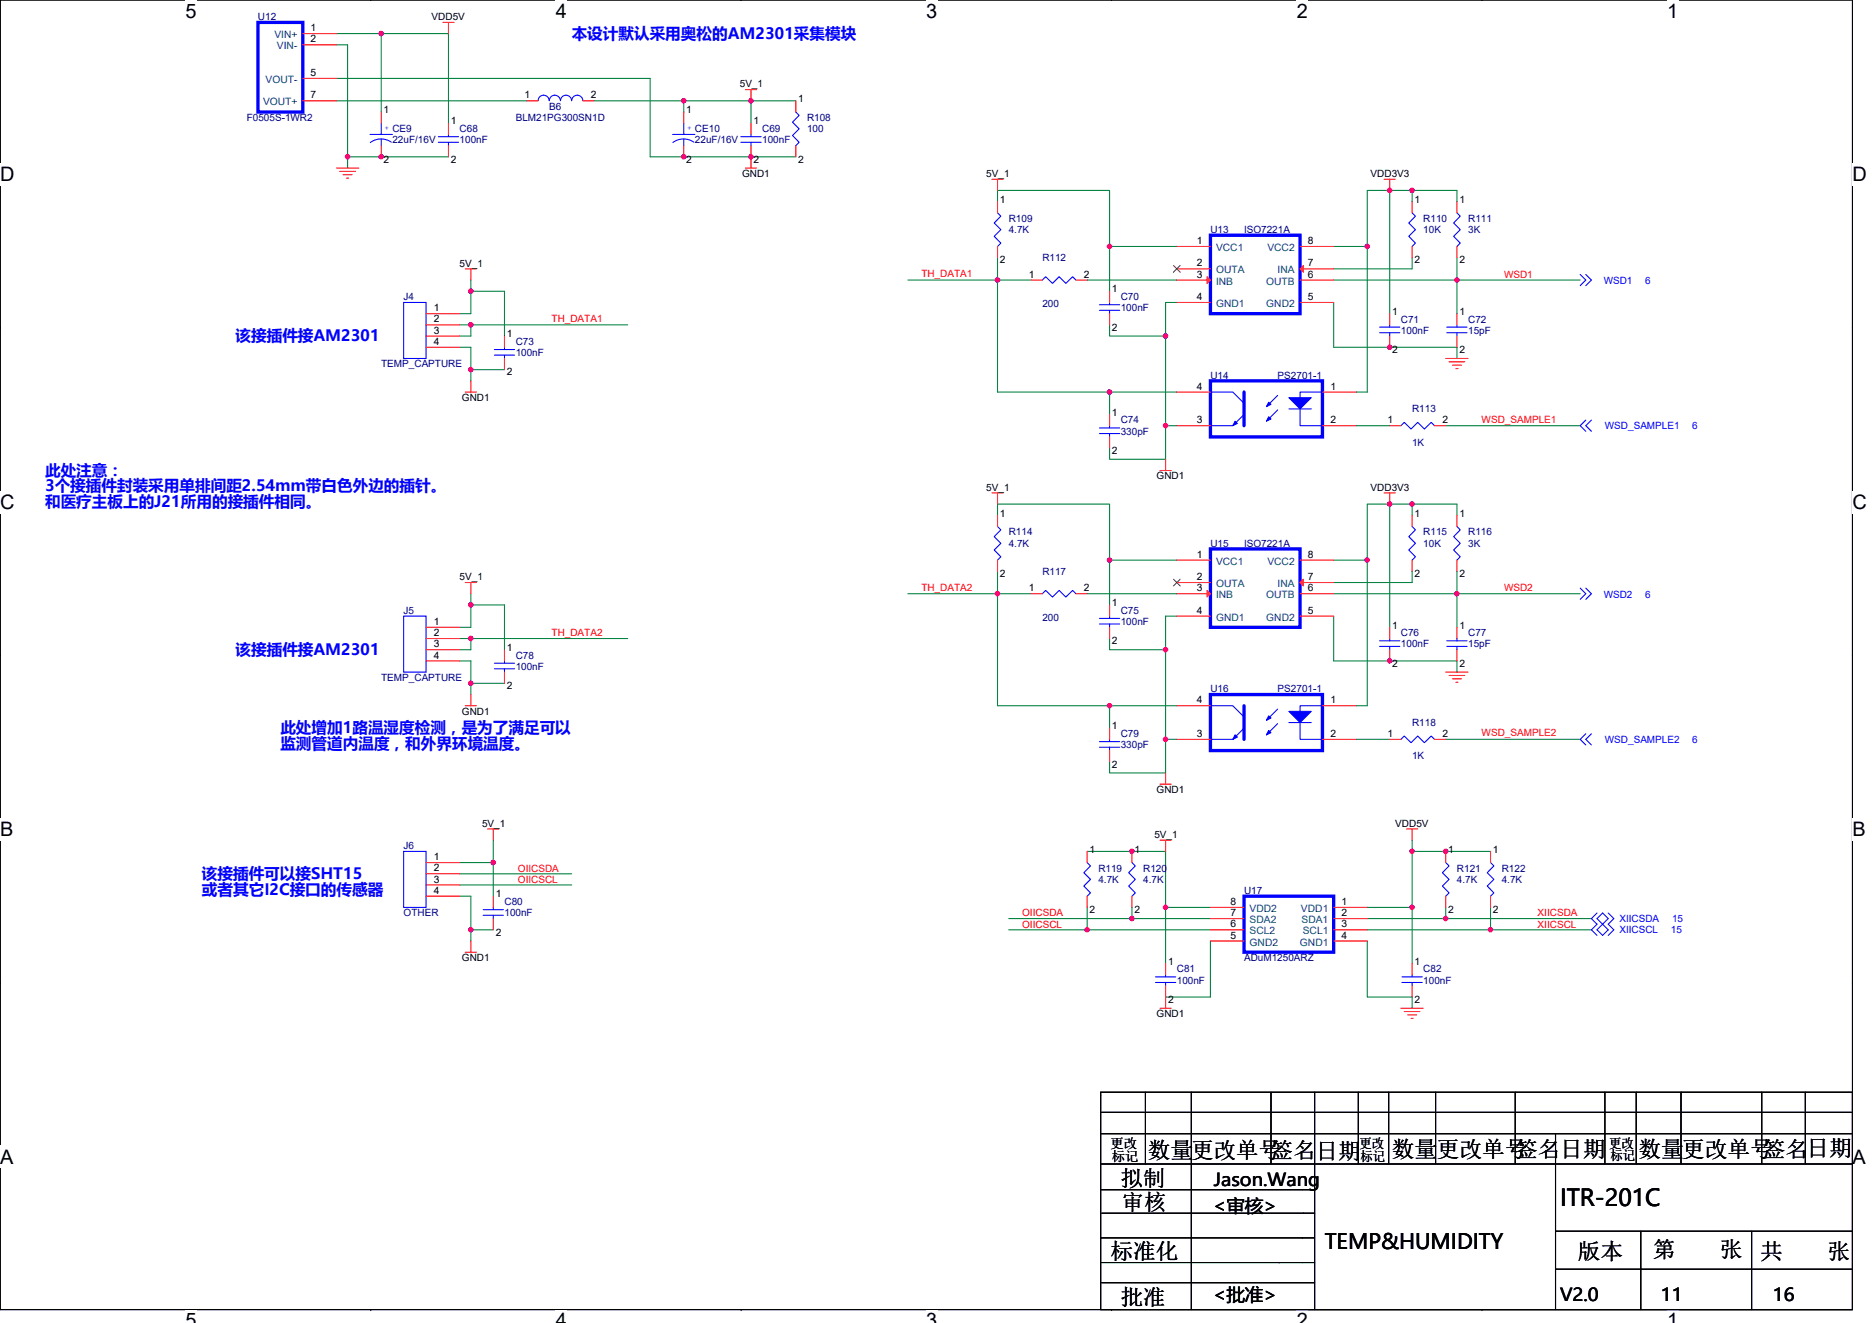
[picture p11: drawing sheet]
<svg xmlns="http://www.w3.org/2000/svg" width="297mm" height="210mm" viewBox="0 0 297 210" stroke-linecap="round" stroke-linejoin="round" font-family="sans-serif">
<path d="M0 0h293.9v207.9h-293.9z" fill="none" stroke="#000" stroke-width=".17"/>
<g fill="#fff">
<path d="M29.4 0h1.8v3.5h-1.8z"/>
<path d="M29.4 207.9h1.8v2h-1.8z"/>
</g>
<path d="M58.8 0h.1M58.8 207.9h.1" fill="none" stroke="#000" stroke-width=".17"/>
<g fill="#fff">
<path d="M88.2 0h1.8v3.5h-1.8z"/>
<path d="M88.2 207.9h1.8v2h-1.8z"/>
</g>
<path d="M117.6 0h.1M117.6 207.9h.1" fill="none" stroke="#000" stroke-width=".17"/>
<g fill="#fff">
<path d="M147 0h1.7v3.5h-1.7z"/>
<path d="M147 207.9h1.7v2h-1.7z"/>
</g>
<path d="M176.4 0h.1M176.4 207.9h.1" fill="none" stroke="#000" stroke-width=".17"/>
<g fill="#fff">
<path d="M205.8 0h1.7v3.5h-1.7z"/>
<path d="M205.8 207.9h1.7v2h-1.7z"/>
</g>
<path d="M235.2 0h.1M235.2 207.9h.1" fill="none" stroke="#000" stroke-width=".17"/>
<g fill="#fff">
<path d="M264.5 0h1.8v3.5h-1.8z"/>
<path d="M264.5 207.9h1.8v2h-1.8z"/>
<path d="M0 26h2.3v3.5h-2.3z"/>
<path d="M293.9 26h2.3v3.5h-2.3z"/>
<path d="M0 77.9h2.3v3.5h-2.3z"/>
<path d="M293.9 77.9h2.3v3.5h-2.3z"/>
</g>
<path d="M0 52h.1M293.9 52h.1" fill="none" stroke="#000" stroke-width=".17"/>
<g fill="#fff">
<path d="M0 129.9h2.1v3.5h-2.1z"/>
<path d="M293.9 129.9h2.1v3.5h-2.1z"/>
</g>
<path d="M0 103.9h.1M293.9 103.9h.1" fill="none" stroke="#000" stroke-width=".17"/>
<g fill="#fff">
<path d="M0 181.9h2.2v3.5h-2.2z"/>
<path d="M293.9 181.9h2.2v3.5h-2.2z"/>
</g>
<g fill="none" stroke="#000" stroke-width=".17">
<path d="M0 155.9h.1M293.9 155.9h.1M174.6 176.6h119.3M174.6 179.9h119.3M174.6 173.4h119.3v34.5h-119.3zM181.8 173.4v11.3M189 173.4v34.5M201.7 173.4v11.3M208.6 173.4v34.5M215.5 173.4v11.3M220.3 173.4v11.3M227.8 173.4v11.3"/>
<path d="M240.4 173.4v11.3M246.8 179.9v28M254.7 173.4v11.3M259.6 173.4v11.3M266.7 173.4v11.3M279.5 173.4v11.3M286.5 173.4v11.3M174.6 184.7h119.3M208.6 192.6h-33.8M208.6 188.8h-34M208.6 196.5h-34M246.8 195.4h47.1"/>
<path d="M260.3 195.4v12.5M277.9 195.4v12.5M174.6 200.4h28.5M208.6 203.6h-34M208.6 200.4h-5.7M246.8 201.4h47.1"/>
</g>
<g fill="none" stroke="#008040" stroke-width=".17">
<path d="M53.4 5.3h7.1M53.4 16h30.2M53.4 7.1h1.8v17.8M53.4 12.4h49.8v12.5h23.1M60.5 5.3v12.5M60.5 5.3h10.7v14.3M94.3 16h14.2M108.5 16h10.7M108.5 16v1.8M119.2 16v3.6M119.2 16h7.1M55.2 24.9v1.8"/>
<path d="M55.2 24.9h16M158.3 32v-1.8h17.8v8.9M176.1 39.1h10.6M176.1 39.1v7.1M211.6 39.1h5.4M217 39.1v23.1h-1.8M220.5 30.2v19.6M220.5 30.2h-3.5v8.9M220.5 30.2h3.6M224.1 30.2h7.1v1.8M224.1 30.2v1.8M72.9 51.6h1.8"/>
<path d="M72.9 55.1h1.8v3.6M74.7 46.2h5.3v7.1M74.7 58.7h5.3M74.7 46.2v3.6h-1.8M74.7 44.4v1.8M74.7 51.6v1.7h-1.8M74.7 58.7v1.8M74.7 51.6h24.9M144.1 44.4h14.2v17.8h17.8v3.6M158.3 40.9v3.5h5.3M172.5 44.4h14.2M176.1 51.6v1.7h8.9"/>
<path d="M185 53.3v14.3M186.7 48h-1.7v5.3M211.6 48v7.1h19.6v1.8M211.6 44.4h19.6M224.1 40.9v1.8h-12.5M231.2 44.4v5.4M231.2 40.9v3.5M231.2 44.4h19.5M176.1 62.2h10.6M185 67.6h1.7M185 67.6v5.3h-8.9v-1.8M215.2 67.6h5.3"/>
<path d="M229.4 67.6h21.3M74.7 94.2v1.8M74.7 96h5.3v7.1M74.7 96v3.6h-1.8M144.1 94.2h14.2v17.8h17.8v3.6M158.3 90.7v3.5h5.3M158.3 81.8v-1.8h17.8v8.9M172.5 94.2h14.2M176.1 88.9h10.6M176.1 88.9v7.1M186.7 97.8h-1.7v5.3M211.6 88.9h5.4"/>
<path d="M211.6 97.8v7.1h19.6v1.8M211.6 94.2h19.6M217 88.9v23.1h-1.8M220.5 80v19.6M220.5 80h-3.5v8.9M220.5 80h3.6M224.1 80h7.1v1.8M224.1 90.7v1.8h-12.5M224.1 80v1.8M231.2 94.2v5.4M231.2 90.7v3.5M231.2 94.2h19.5"/>
<path d="M72.9 101.3h1.8M72.9 104.9h1.8v3.6M74.7 108.5h5.3M74.7 101.3v1.8h-1.8M74.7 108.5v1.7M74.7 101.3h24.9M176.1 112h10.6M176.1 101.3v1.8h8.9M185 117.3h1.7M185 117.3v5.4h-8.9v-1.8M185 103.1v14.2M215.2 117.3h5.3"/>
<path d="M229.4 117.3h21.3M72.9 138.7h17.8M72.9 136.9h5.4M78.3 133.3v3.6M78.3 136.9v5.3M172.5 135.1h12.5v8.9h7.1M224.1 135.1h12.4M224.1 133.4v1.7M224.1 135.1v8.9M72.9 140.5h17.8M72.9 142.2h1.8v5.4M74.7 147.6v1.8"/>
<path d="M74.7 147.6h3.6M160.1 145.8h19.5M160.1 147.6h12.4M172.5 147.6h19.6M172.5 144v3.6M179.6 144v1.8M179.6 145.8h12.5M185 144v8.9M192.1 149.4v8.8h-7.1M217 145.8h12.4M217 144h7.1M217 149.4v8.8h7.1v1.8"/>
<path d="M217 147.6h19.5M224.1 144v8.9M229.4 144v1.8M229.4 145.8h23.1M236.5 147.6h16M236.5 144v3.6"/>
</g>
<g fill="#f0f" stroke="#f0f" stroke-width=".17">
<circle cx="60.5" cy="5.3" r=".35"/>
<circle cx="55.1" cy="24.9" r=".35"/>
<circle cx="119.2" cy="16" r=".35"/>
<circle cx="108.5" cy="16" r=".35"/>
<circle cx="60.5" cy="24.9" r=".35"/>
<circle cx="184.9" cy="53.3" r=".35"/>
<circle cx="176" cy="62.2" r=".35"/>
<circle cx="158.3" cy="44.4" r=".35"/>
<circle cx="176" cy="39.1" r=".35"/>
<circle cx="184.9" cy="67.6" r=".35"/>
<circle cx="216.9" cy="39.1" r=".35"/>
<circle cx="220.5" cy="55.1" r=".35"/>
<circle cx="224.1" cy="30.2" r=".35"/>
<circle cx="231.2" cy="44.4" r=".35"/>
<circle cx="220.5" cy="30.2" r=".35"/>
<circle cx="119.2" cy="24.9" r=".35"/>
<circle cx="108.5" cy="24.9" r=".35"/>
<circle cx="74.7" cy="51.5" r=".35"/>
<circle cx="74.7" cy="46.2" r=".35"/>
<circle cx="74.7" cy="58.7" r=".35"/>
<circle cx="78.3" cy="136.9" r=".35"/>
<circle cx="74.7" cy="147.6" r=".35"/>
<circle cx="229.4" cy="145.8" r=".35"/>
<circle cx="236.5" cy="147.6" r=".35"/>
<circle cx="184.9" cy="144" r=".35"/>
<circle cx="224.1" cy="144" r=".35"/>
<circle cx="229.4" cy="135.1" r=".35"/>
<circle cx="224.1" cy="135.1" r=".35"/>
<circle cx="179.6" cy="145.8" r=".35"/>
<circle cx="172.5" cy="147.6" r=".35"/>
<circle cx="179.6" cy="135.1" r=".35"/>
<circle cx="176" cy="112" r=".35"/>
<circle cx="158.3" cy="94.2" r=".35"/>
<circle cx="176" cy="88.9" r=".35"/>
<circle cx="184.9" cy="117.3" r=".35"/>
<circle cx="184.9" cy="103.1" r=".35"/>
<circle cx="216.9" cy="88.9" r=".35"/>
<circle cx="224.1" cy="80" r=".35"/>
<circle cx="220.5" cy="104.9" r=".35"/>
<circle cx="231.2" cy="94.2" r=".35"/>
<circle cx="220.5" cy="80" r=".35"/>
<circle cx="74.7" cy="96" r=".35"/>
<circle cx="74.7" cy="101.3" r=".35"/>
<circle cx="74.7" cy="108.4" r=".35"/>
</g>
<g fill="none" stroke="#f00" stroke-width=".17">
<path d="M48 5.3h5.4M48 7.1h5.4M48 12.4h5.4M48 16h5.4M60.5 17.8v1.8M70.3 3.6h1.7M71.2 3.6v1.7M71.2 19.6v1.7M83.6 16h1.8M92.5 16h1.8M108.5 17.8v1.8M118.3 14.2h1.8"/>
<path d="M119.2 19.6v1.7M119.2 14.2v1.8M126.3 16v1.8M53.4 26.7h3.5M53.9 27.2h2.5M54.4 27.7h1.5M55 28.3h.3M60.5 23.1v1.8M71.2 23.1v1.8M108.5 23.1v1.8M118.3 26.7h1.8M119.2 23.1v3.6"/>
<path d="M126.3 23.1v1.8M157.4 28.4h1.8M158.3 28.4v1.8M158.3 32v1.8M158.3 39.1v1.8M186.7 39.1h5.4M206.3 39.1h5.3M219.6 28.4h1.8M220.5 28.4v1.8M224.1 32v1.8M224.1 39.1v1.8M231.2 32v1.8"/>
<path d="M231.2 39.1v1.8M67.6 49.8h5.3M67.6 51.6h5.3M67.6 53.3h5.3M67.6 55.1h5.3M73.8 42.7h1.8M74.7 42.7v1.7M80 53.3v1.8M80 56.9v1.8M163.6 44.4h1.8M170.7 44.4h1.8M176.1 46.2v1.8"/>
<path d="M176.1 49.8v1.8M186.7 42.7h5.4M186.7 44.4h5.4M186.7 48h5.4M206.3 48h5.3M206.3 44.4h5.3M206.3 42.7h5.3M220.5 49.8v1.8M220.5 53.3v1.8M229.4 56.9h3.6M229.9 57.4h2.5M230.5 58h1.4"/>
<path d="M231 58.5h.3M231.2 49.8v1.8M231.2 53.3v1.8M73.8 62.2h1.8M74.7 60.5v1.7M157.4 78.2h1.8M158.3 78.2v1.8M176.1 65.8v1.8M176.1 69.3v1.8M184.1 74.7h1.7M185 72.9v1.8M186.7 67.6h5.4"/>
<path d="M186.7 62.2h5.4M209.8 62.2h5.4M209.8 67.6h5.4M219.6 78.2h1.8M220.5 67.6h1.8M220.5 78.2v1.8M227.6 67.6h1.8M67.6 99.6h5.3M73.8 92.5h1.8M74.7 92.5v1.7M158.3 81.8v1.8M158.3 88.9v1.8"/>
<path d="M163.6 94.2h1.8M170.7 94.2h1.8M176.1 96v1.8M176.1 99.6v1.7M186.7 88.9h5.4M186.7 92.5h5.4M186.7 94.2h5.4M186.7 97.8h5.4M206.3 97.8h5.3M206.3 94.2h5.3M206.3 92.5h5.3M206.3 88.9h5.3"/>
<path d="M220.5 99.6v1.7M224.1 81.8v1.8M224.1 88.9v1.8M231.2 81.8v1.8M231.2 88.9v1.8M231.2 99.6v1.7M67.6 101.3h5.3M67.6 103.1h5.3M67.6 104.9h5.3M73.8 112h1.8M74.7 110.2v1.8M80 103.1v1.8"/>
<path d="M80 106.7v1.8M176.1 115.6v1.7M176.1 119.1v1.8M186.7 117.3h5.4M186.7 112h5.4M209.8 112h5.4M209.8 117.3h5.4M220.5 117.3h1.8M220.5 103.1v1.8M227.6 117.3h1.8M229.4 106.7h3.6M229.9 107.2h2.5"/>
<path d="M230.5 107.7h1.4M231 108.3h.3M231.2 103.1v1.8M67.6 136.9h5.3M67.6 138.7h5.3M77.4 131.6h1.8M78.3 131.6v1.8M172.5 135.1v1.8M179.6 135.1v1.8M184.1 133.3h1.7M184.1 124.5h1.7M185 133.3v1.8"/>
<path d="M185 122.7v1.8M223.2 131.6h1.8M224.1 131.6v1.7M229.4 135.1v1.8M236.5 135.1v1.8M67.6 140.5h5.3M67.6 142.2h5.3M73.8 151.1h1.8M74.7 149.4v1.7M78.3 142.2v1.8M78.3 145.8v1.8M172.5 142.2v1.8"/>
<path d="M179.6 142.2v1.8M185 156.5v3.5M185 152.9v1.8M192.1 149.4h5.3M192.1 147.6h5.3M192.1 145.8h5.3M192.1 144h5.3M211.6 144h5.4M211.6 145.8h5.4M211.6 147.6h5.4M211.6 149.4h5.4M224.1 152.9v1.8"/>
<path d="M224.1 156.5v1.7M229.4 142.2v1.8M236.5 142.2v1.8M184.1 160h1.7M222.3 160h3.5M222.8 160.5h2.5M223.3 161.1h1.5M223.9 161.6h.3"/>
</g>
<g fill="none" stroke="#00f" stroke-width=".17">
<path d="M60.5 19.6v1.7M90.7 16a.89 .89 0 0 0-.9-.9 .89 .89 0 0 0-.9 .9 .89 .89 0 0 0-.9-.9 .89 .89 0 0 0-.9 .9 .88 .88 0 0 0-.8-.9 .88 .88 0 0 0-.9 .9M92.5 16a.88 .88 0 0 0-.9-.9 .88 .88 0 0 0-.9 .9M108.5 19.6v1.7M126.3 17.8l.5 .5-1.1 1.1 1.1 1-1.1 1.1 1.1 1.1-.5 .5M58.7 21.3h3.6M60.5 22.1v1M62.1 22.6a2.83 2.83 0 0 0-3.3 0M69.6 22.6h3.2M69.6 21.7h3.2M71.2 21.3v.4M71.2 22.6v.5"/>
<path d="M106.7 21.3h3.6M108.5 22.1v1M110.1 22.6a2.83 2.83 0 0 0-3.3 0M117.6 22.6h3.2M117.6 21.7h3.2M119.2 21.3v.4M119.2 22.6v.5M158.3 33.8l.5 .5-1 1.1 1 1-1 1.1 1 1.1-.5 .5M224.1 33.8l.5 .5-1.1 1.1 1.1 1-1.1 1.1 1.1 1.1-.5 .5M231.2 33.8l.5 .5-1.1 1.1 1.1 1-1.1 1.1 1.1 1.1-.5 .5M64 48h3.6v8.9h-3.6zM78.4 56.4h3.3"/>
<path d="M78.4 55.5h3.3M80 55.1v.4M80 56.4v.5M165.4 44.4l.5-.5 1.1 1.1 1.1-1.1 1 1.1 1.1-1.1 .5 .5M174.5 49.3h3.2M174.5 48.4h3.2M176.1 48v.4M176.1 49.3v.5M218.9 52.8h3.2M218.9 51.9h3.2M220.5 51.6v.3M220.5 52.8v.5"/>
<path d="M229.6 52.8h3.2M229.6 51.9h3.2M231.2 51.6v.3M231.2 52.8v.5M250.7 43.6l.9 .8-.9 .9M251.6 43.6l.9 .8-.9 .9M174.5 68.8h3.2M174.5 67.9h3.2M176.1 67.6v.3M176.1 68.8v.5M192.1 62.2h3.5l1.8 1.8M197.4 65.8l-1.8 1.8h-3.5"/>
<path d="M202.7 65.1l-1.7 1.7M202.7 62.8l-1.7 1.7M204.5 64.9h3.6M209.8 62.2h-3.5v5.4h3.5M222.3 67.6l.5-.6 1.1 1.1 1.1-1.1 1 1.1 1.1-1.1 .5 .6M251.6 66.7l-.9 .9 .9 .9M252.5 66.7l-.9 .9 .9 .9M64 97.8h3.6v8.9h-3.6zM158.3 83.6l.5 .5-1 1.1 1 1-1 1.1 1 1.1-.5 .5M165.4 94.2l.5-.5 1.1 1.1 1.1-1.1 1 1.1 1.1-1.1 .5 .5M174.5 99h3.2M174.5 98.1h3.2"/>
<path d="M176.1 97.8v.3M176.1 99v.6M224.1 83.6l.5 .5-1.1 1.1 1.1 1-1.1 1.1 1.1 1.1-.5 .5M231.2 83.6l.5 .5-1.1 1.1 1.1 1-1.1 1.1 1.1 1.1-.5 .5M250.7 93.3l.9 .9-.9 .9M251.6 93.3l.9 .9-.9 .9M78.4 106.2h3.3M78.4 105.3h3.3M80 104.9v.4M80 106.2v.5M174.5 118.6h3.2M174.5 117.7h3.2"/>
<path d="M176.1 117.3v.4M176.1 118.6v.5M192.1 112h3.5l1.8 1.8M197.4 115.6l-1.8 1.7h-3.5M202.7 114.9l-1.7 1.7M202.7 112.5l-1.7 1.8M204.5 114.7h3.6M209.8 112h-3.5v5.3h3.5M218.9 102.6h3.2M218.9 101.7h3.2M220.5 101.3v.4M220.5 102.6v.5"/>
<path d="M222.3 117.3l.5-.5 1.1 1.1 1.1-1.1 1 1.1 1.1-1.1 .5 .5M229.6 102.6h3.2M229.6 101.7h3.2M231.2 101.3v.4M231.2 102.6v.5M251.6 116.5l-.9 .8 .9 .9M252.5 116.5l-.9 .8 .9 .9M64 135.1h3.6v8.9h-3.6zM172.5 136.9l.5 .5-1 1.1 1 1.1-1 1 1 1.1-.5 .5M179.6 136.9l.5 .5-1 1.1 1 1.1-1 1 1 1.1-.5 .5M229.4 136.9l.5 .5-1 1.1 1 1.1-1 1 1 1.1-.5 .5M236.5 136.9l.5 .5-1 1.1 1 1.1-1 1 1 1.1-.5 .5"/>
<path d="M76.7 145.3h3.2M76.7 144.4h3.2M78.3 144v.4M78.3 145.3v.5M183.3 155.9h3.3M183.3 155h3.3M185 154.7v.3M185 155.9v.6M222.5 155.9h3.2M222.5 155h3.2M224.1 154.7v.3M224.1 155.9v.6"/>
<path d="M253.4 147.6l.9-.9 .9 .9-.9 .9zM253.4 145.8l.9-.9 .9 .9-.9 .9zM253.4 144.9l-.9 .9 .9 .9-.9 .9 .9 .9M255.2 144.9l.9 .9-.9 .9 .9 .9-.9 .9"/>
</g>
<path d="M40.9 3.6h7.1v14.2h-7.1zM192.1 37.3h14.2v12.5h-14.2zM192.1 60.5h17.7v8.8h-17.7zM197.4 62.2v5.4M192.1 87.1h14.2v12.5h-14.2zM192.1 110.2h17.7v8.9h-17.7zM197.4 112v5.3M197.4 142.2h14.2v8.9h-14.2z" fill="none" stroke="#00f" stroke-width=".53"/>
<path d="M186.2 42.1l1.1 1.1M187.3 42.1l-1.1 1.1M186.2 91.9l1.1 1.1M187.3 91.9l-1.1 1.1" fill="none" stroke="#804000" stroke-width=".16"/>
<g fill="#f00" stroke="#f00" stroke-width=".17">
<path d="M191.5 43.9l.6 .5-.6 .6z"/>
<path d="M206.3 42.7l.5-.6v1.1z"/>
<path d="M191.5 93.7l.6 .5-.6 .6z"/>
<path d="M206.3 92.5l.5-.6v1.1z"/>
</g>
<g fill="#00f" stroke="#00f" stroke-width=".17">
<path d="M196 66.8l.3 .4-.7 .4z" fill-rule="evenodd"/>
<path d="M201.3 63.8l.4 .4-.7 .3z" fill-rule="evenodd"/>
<path d="M201.3 66.1l.4 .4-.7 .3z" fill-rule="evenodd"/>
<path d="M204.5 63.1h3.6l-1.8 1.8z" fill-rule="evenodd"/>
<path d="M196 116.6l.3 .4-.7 .3z" fill-rule="evenodd"/>
<path d="M201.3 113.6l.4 .4-.7 .3z" fill-rule="evenodd"/>
<path d="M201.3 115.9l.4 .4-.7 .3z" fill-rule="evenodd"/>
<path d="M204.5 112.9h3.6l-1.8 1.8z" fill-rule="evenodd"/>
</g>
<text font-size="3.7" x="247.5" y="191.5">ITR-201C</text>
<g font-size="3.5">
<text x="182.1" y="183.8">数量更改单号签名</text>
<text x="208.8" y="184">日期</text>
<text x="220.9" y="183.6">数量</text>
<text x="228" y="183.6">更改单号</text>
<text x="240.4" y="183.6">签名</text>
<text x="247.5" y="183.6">日期</text>
<text x="260" y="183.6">数量</text>
<text x="266.9" y="183.6">更改单号签名</text>
<text x="286.7" y="183.5">日期</text>
<text x="177.8" y="188.3">拟制</text>
<text x="178" y="192">审核</text>
<text x="176.2" y="199.8">标准化</text>
<text x="250.4" y="199.8">版本</text>
<text x="262.3" y="199.5">第　　张</text>
<text x="279.4" y="199.8">共　　张</text>
<text x="177.8" y="207.1">批准</text>
</g>
<text font-size="3.4" x="210.2" y="198.2">TEMP&amp;HUMIDITY</text>
<g font-size="3.2">
<text x="29.4" y="2.8">5</text>
<text x="88.2" y="2.8">4</text>
<text x="147" y="2.8">3</text>
<text x="205.8" y="2.8">2</text>
<text x="264.5" y="2.8">1</text>
<text x="0" y="28.8">D</text>
<text x="293.9" y="28.8">D</text>
<text x="0" y="80.8">C</text>
<text x="293.9" y="80.8">C</text>
<text x="0" y="132.7">B</text>
<text x="293.9" y="132.7">B</text>
<text x="0" y="184.7">A</text>
<text x="293.9" y="184.7">A</text>
<text x="29.4" y="210.7">5</text>
<text x="88.2" y="210.7">4</text>
<text x="147" y="210.7">3</text>
<text x="205.8" y="210.7">2</text>
<text x="264.5" y="210.7">1</text>
</g>
<g font-size="2.8">
<text x="192.6" y="188.2">Jason.Wang</text>
<text x="192.4" y="192.3">&lt;审核&gt;</text>
<text x="192.4" y="206.5">&lt;批准&gt;</text>
<text x="247.5" y="206.5">V2.0</text>
<text x="263.5" y="206.5">11</text>
<text x="281.3" y="206.5">16</text>
</g>
<g font-size="2.5" fill="#00f">
<text x="90.7" y="6.2">本设计默认采用奥松的AM2301采集模块</text>
<text x="37.4" y="54.2">该接插件接AM2301</text>
<text x="7.2" y="75.5">此处注意：</text>
<text x="7.2" y="78">3个接插件封装采用单排间距2.54mm带白色外边的插针。</text>
<text x="7.2" y="80.5">和医疗主板上的J21所用的接插件相同。</text>
<text x="37.4" y="104">该接插件接AM2301</text>
<text x="44.5" y="116.4">此处增加1路温湿度检测，是为了满足可以</text>
<text x="44.5" y="118.9">监测管道内温度，和外界环境温度。</text>
<text x="32" y="139.5">该接插件可以接SHT15</text>
<text x="32" y="142">或者其它I2C接口的传感器</text>
</g>
<g font-size="2.1">
<text x="176.2" y="182.2">更改</text>
<text x="176.4" y="184.3">标记</text>
<text x="215.7" y="182.2">更改</text>
<text x="215.9" y="184.3">标记</text>
<text x="255.4" y="182.2">更改</text>
<text x="255.5" y="184.1">标记</text>
</g>
<g font-size="1.6" fill="#000080">
<text x="40.9" y="3.2">U12</text>
<text x="87.2" y="17.4">B6</text>
<text x="39.2" y="19.2">F0505S-1WR2</text>
<text x="62.3" y="21">CE9</text>
<text x="62.3" y="22.8">22uF/16V</text>
<text x="72.9" y="21">C68</text>
<text x="72.9" y="22.8">100nF</text>
<text x="81.8" y="19.2">BLM21PG300SN1D</text>
<text x="110.3" y="21">CE10</text>
<text x="110.3" y="22.8">22uF/16V</text>
<text x="120.9" y="21">C69</text>
<text x="120.9" y="22.8">100nF</text>
<text x="128.1" y="19.2">R108</text>
<text x="128.1" y="21">100</text>
<text x="160.1" y="35.2">R109</text>
<text x="225.8" y="35.2">R110</text>
<text x="233" y="35.2">R111</text>
<text x="160.1" y="37">4.7K</text>
<text x="165.4" y="41.4">R112</text>
<text x="192.1" y="37">U13</text>
<text x="197.4" y="37">ISO7221A</text>
<text x="225.8" y="37">10K</text>
<text x="233" y="37">3K</text>
<text x="64" y="47.6">J4</text>
<text x="177.8" y="47.6">C70</text>
<text x="165.4" y="48.7">200</text>
<text x="177.8" y="49.4">100nF</text>
<text x="222.3" y="51.2">C71</text>
<text x="222.3" y="53">100nF</text>
<text x="233" y="51.2">C72</text>
<text x="233" y="53">15pF</text>
<text x="60.5" y="58.3">TEMP_CAPTURE</text>
<text x="81.8" y="54.8">C73</text>
<text x="81.8" y="56.5">100nF</text>
<text x="192.1" y="60.1">U14</text>
<text x="202.7" y="60.1">PS2701-1</text>
<text x="224.1" y="65.4">R113</text>
<text x="177.8" y="67.2">C74</text>
<text x="177.8" y="69">330pF</text>
<text x="224.1" y="70.8">1K</text>
<text x="160.1" y="85">R114</text>
<text x="160.1" y="86.8">4.7K</text>
<text x="192.1" y="86.8">U15</text>
<text x="197.4" y="86.8">ISO7221A</text>
<text x="225.8" y="85">R115</text>
<text x="225.8" y="86.8">10K</text>
<text x="233" y="85">R116</text>
<text x="233" y="86.8">3K</text>
<text x="165.4" y="91.2">R117</text>
<text x="64" y="97.4">J5</text>
<text x="165.4" y="98.5">200</text>
<text x="177.8" y="97.4">C75</text>
<text x="177.8" y="99.2">100nF</text>
<text x="222.3" y="101">C76</text>
<text x="233" y="101">C77</text>
<text x="81.8" y="104.5">C78</text>
<text x="81.8" y="106.3">100nF</text>
<text x="222.3" y="102.8">100nF</text>
<text x="233" y="102.8">15pF</text>
<text x="60.5" y="108.1">TEMP_CAPTURE</text>
<text x="192.1" y="109.9">U16</text>
<text x="202.7" y="109.9">PS2701-1</text>
<text x="177.8" y="117">C79</text>
<text x="177.8" y="118.8">330pF</text>
<text x="224.1" y="115.2">R118</text>
<text x="224.1" y="120.5">1K</text>
<text x="64" y="134.8">J6</text>
<text x="80" y="143.7">C80</text>
<text x="174.3" y="138.3">R119</text>
<text x="174.3" y="140.1">4.7K</text>
<text x="181.4" y="138.3">R120</text>
<text x="181.4" y="140.1">4.7K</text>
<text x="197.4" y="141.9">U17</text>
<text x="231.2" y="138.3">R121</text>
<text x="231.2" y="140.1">4.7K</text>
<text x="238.3" y="138.3">R122</text>
<text x="238.3" y="140.1">4.7K</text>
<text x="64" y="145.4">OTHER</text>
<text x="80" y="145.4">100nF</text>
<text x="186.7" y="154.3">C81</text>
<text x="197.4" y="152.5">ADuM1250ARZ</text>
<text x="225.8" y="154.3">C82</text>
<text x="186.7" y="156.1">100nF</text>
<text x="225.8" y="156.1">100nF</text>
</g>
<g font-size="1.6">
<text x="49.3" y="5">1</text>
<text x="68.5" y="3.2">VDD5V</text>
<text x="49.3" y="6.7">2</text>
<text x="49.3" y="12.1">5</text>
<text x="49.3" y="15.6">7</text>
<text x="60.9" y="18">1</text>
<text x="83.2" y="15.6">1</text>
<text x="93.7" y="15.6">2</text>
<text x="108.9" y="18">1</text>
<text x="117.4" y="13.9">5V_1</text>
<text x="126.7" y="16.2">1</text>
<text x="71.5" y="19.7">1</text>
<text x="119.5" y="19.7">1</text>
<text x="60.9" y="25.8">2</text>
<text x="71.5" y="25.8">2</text>
<text x="108.9" y="25.8">2</text>
<text x="117.7" y="28.1">GND1</text>
<text x="119.5" y="25.8">2</text>
<text x="126.7" y="25.8">2</text>
<text x="156.5" y="28.1">5V_1</text>
<text x="217.5" y="28.1">VDD3V3</text>
<text x="158.7" y="32.2">1</text>
<text x="224.4" y="32.2">1</text>
<text x="231.6" y="32.2">1</text>
<text x="158.7" y="41.8">2</text>
<text x="189.9" y="38.7">1</text>
<text x="207.5" y="38.7">8</text>
<text x="224.4" y="41.8">2</text>
<text x="231.6" y="41.8">2</text>
<text x="72.9" y="42.3">5V_1</text>
<text x="163.3" y="44.1">1</text>
<text x="172" y="44.1">2</text>
<text x="176.4" y="46.4">1</text>
<text x="189.9" y="42.3">2</text>
<text x="189.9" y="44.1">3</text>
<text x="189.9" y="47.6">4</text>
<text x="207.5" y="47.6">5</text>
<text x="207.5" y="44.1">6</text>
<text x="207.5" y="42.3">7</text>
<text x="68.9" y="49.4">1</text>
<text x="68.9" y="51.2">2</text>
<text x="68.9" y="53">3</text>
<text x="80.4" y="53.5">1</text>
<text x="176.4" y="52.5">2</text>
<text x="220.9" y="50">1</text>
<text x="231.6" y="50">1</text>
<text x="68.9" y="54.7">4</text>
<text x="80.4" y="59.6">2</text>
<text x="220.9" y="56">2</text>
<text x="231.6" y="56">2</text>
<text x="73.3" y="63.6">GND1</text>
<text x="176.4" y="66">1</text>
<text x="189.9" y="61.8">4</text>
<text x="211.1" y="61.8">1</text>
<text x="189.9" y="67.2">3</text>
<text x="211.1" y="67.2">2</text>
<text x="220.2" y="67.2">1</text>
<text x="228.9" y="67.2">2</text>
<text x="156.5" y="77.9">5V_1</text>
<text x="176.4" y="72">2</text>
<text x="183.5" y="76.1">GND1</text>
<text x="217.5" y="77.9">VDD3V3</text>
<text x="158.7" y="82">1</text>
<text x="224.4" y="82">1</text>
<text x="231.6" y="82">1</text>
<text x="189.9" y="88.5">1</text>
<text x="207.5" y="88.5">8</text>
<text x="72.9" y="92.1">5V_1</text>
<text x="158.7" y="91.6">2</text>
<text x="163.3" y="93.9">1</text>
<text x="172" y="93.9">2</text>
<text x="189.9" y="92.1">2</text>
<text x="189.9" y="93.9">3</text>
<text x="207.5" y="93.9">6</text>
<text x="207.5" y="92.1">7</text>
<text x="224.4" y="91.6">2</text>
<text x="231.6" y="91.6">2</text>
<text x="68.9" y="99.2">1</text>
<text x="68.9" y="101">2</text>
<text x="176.4" y="96.2">1</text>
<text x="189.9" y="97.4">4</text>
<text x="207.5" y="97.4">5</text>
<text x="220.9" y="99.8">1</text>
<text x="231.6" y="99.8">1</text>
<text x="68.9" y="102.7">3</text>
<text x="68.9" y="104.5">4</text>
<text x="80.4" y="103.3">1</text>
<text x="176.4" y="102.3">2</text>
<text x="220.9" y="105.8">2</text>
<text x="231.6" y="105.8">2</text>
<text x="73.3" y="113.4">GND1</text>
<text x="80.4" y="109.4">2</text>
<text x="189.9" y="111.6">4</text>
<text x="211.1" y="111.6">1</text>
<text x="176.4" y="115.8">1</text>
<text x="189.9" y="117">3</text>
<text x="211.1" y="117">2</text>
<text x="220.2" y="117">1</text>
<text x="228.9" y="117">2</text>
<text x="176.4" y="121.8">2</text>
<text x="183.5" y="125.9">GND1</text>
<text x="76.5" y="131.2">5V_1</text>
<text x="221.4" y="131.2">VDD5V</text>
<text x="68.9" y="136.5">1</text>
<text x="172.9" y="135.3">1</text>
<text x="180" y="135.3">1</text>
<text x="183.2" y="133">5V_1</text>
<text x="229.8" y="135.3">1</text>
<text x="236.9" y="135.3">1</text>
<text x="68.9" y="138.3">2</text>
<text x="68.9" y="140.1">3</text>
<text x="68.9" y="141.9">4</text>
<text x="78.7" y="142.4">1</text>
<text x="195.3" y="143.6">8</text>
<text x="212.9" y="143.6">1</text>
<text x="78.7" y="148.5">2</text>
<text x="172.9" y="144.9">2</text>
<text x="180" y="144.9">2</text>
<text x="195.3" y="149">5</text>
<text x="195.3" y="147.2">6</text>
<text x="195.3" y="145.4">7</text>
<text x="212.9" y="145.4">2</text>
<text x="212.9" y="147.2">3</text>
<text x="212.9" y="149">4</text>
<text x="229.8" y="144.9">2</text>
<text x="236.9" y="144.9">2</text>
<text x="73.3" y="152.5">GND1</text>
<text x="185.3" y="153.1">1</text>
<text x="224.4" y="153.1">1</text>
<text x="183.5" y="161.4">GND1</text>
<text x="185.3" y="159.2">2</text>
<text x="224.4" y="159.2">2</text>
</g>
<g font-size="1.6" fill="#004080">
<text x="43.5" y="6.1">VIN+</text>
<text x="43.9" y="7.8">VIN-</text>
<text x="41.7" y="16.7">VOUT+</text>
<text x="42.1" y="13.2">VOUT-</text>
<text x="193" y="39.8">VCC1</text>
<text x="201.1" y="39.8">VCC2</text>
<text x="193" y="43.4">OUTA</text>
<text x="193" y="45.2">INB</text>
<text x="200.9" y="45.2">OUTB</text>
<text x="202.7" y="43.4">INA</text>
<text x="193" y="48.7">GND1</text>
<text x="200.9" y="48.7">GND2</text>
<text x="193" y="89.6">VCC1</text>
<text x="201.1" y="89.6">VCC2</text>
<text x="193" y="93.2">OUTA</text>
<text x="193" y="95">INB</text>
<text x="200.9" y="95">OUTB</text>
<text x="202.7" y="93.2">INA</text>
<text x="193" y="98.5">GND1</text>
<text x="200.9" y="98.5">GND2</text>
<text x="198.3" y="148.3">SCL2</text>
<text x="198.3" y="146.5">SDA2</text>
<text x="198.3" y="144.7">VDD2</text>
<text x="206.4" y="144.7">VDD1</text>
<text x="206.5" y="146.5">SDA1</text>
<text x="206.7" y="148.3">SCL1</text>
<text x="198.3" y="150.1">GND2</text>
<text x="206.3" y="150.1">GND1</text>
</g>
<g font-size="1.6" fill="#f00">
<text x="146.2" y="44">TH_DATA1</text>
<text x="238.7" y="44.1">WSD1</text>
<text x="87.5" y="51.1">TH_DATA1</text>
<text x="235.1" y="67.1">WSD_SAMPLE1</text>
<text x="146.2" y="93.8">TH_DATA2</text>
<text x="238.7" y="93.9">WSD2</text>
<text x="87.5" y="100.9">TH_DATA2</text>
<text x="235.1" y="116.9">WSD_SAMPLE2</text>
<text x="82.2" y="138.3">OIICSDA</text>
<text x="82.2" y="140.1">OIICSCL</text>
<text x="162.2" y="145.4">OIICSDA</text>
<text x="162.2" y="147.2">OIICSCL</text>
<text x="244" y="145.4">XIICSDA</text>
<text x="244" y="147.2">XIICSCL</text>
</g>
<g font-size="1.6" fill="#00f">
<text x="254.5" y="45.1">WSD1</text>
<text x="261" y="45.1">6</text>
<text x="254.7" y="68.1">WSD_SAMPLE1</text>
<text x="268.5" y="68.1">6</text>
<text x="254.5" y="94.9">WSD2</text>
<text x="261" y="94.9">6</text>
<text x="254.7" y="117.9">WSD_SAMPLE2</text>
<text x="268.5" y="117.9">6</text>
<text x="257" y="148.1">XIICSCL</text>
<text x="257" y="146.3">XIICSDA</text>
<text x="265.1" y="148.1">15</text>
<text x="265.3" y="146.3">15</text>
</g>
<g font-size="1.2" fill="#00f">
<text x="61" y="20.7">+</text>
<text x="109" y="20.7">+</text>
</g>
</svg>
